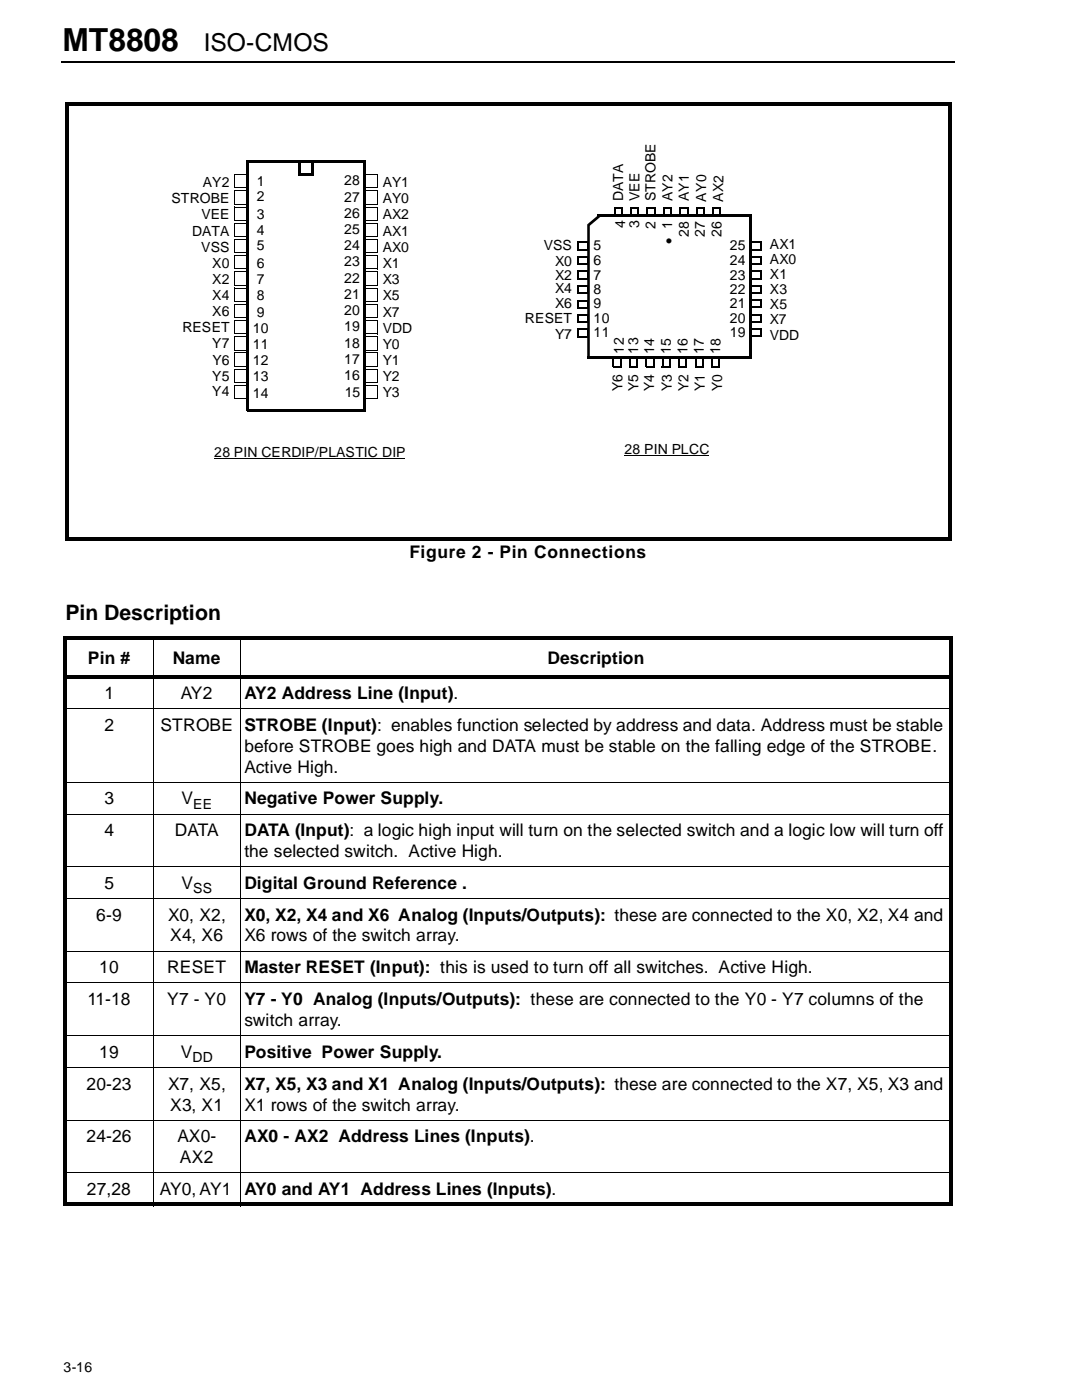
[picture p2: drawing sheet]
<svg xmlns="http://www.w3.org/2000/svg" width="216mm" height="279mm" viewBox="0 0 216 279" stroke-linecap="round" stroke-linejoin="round" font-family="sans-serif">
<path d="M12.3 12.1h.1v.3h-.1z" fill="#000"/>
<path d="M12.4 12.3h178.1" fill="none" stroke="#000" stroke-width=".34"/>
<path d="M12.7 272h12.9v3h-12.9z" fill-rule="evenodd" fill="#fff"/>
<path d="M12.7 127.7h.7v112.3h-.7zM12.7 127h177.5v.7h-177.5zM12.7 134.7h177.5v.7h-177.5zM189.5 127.7h.7v112.3h-.7zM12.7 240h177.5v.7h-177.5z" fill="#000"/>
<g fill="none" stroke="#000" stroke-width=".2">
<path d="M30.6 126.9v113.9M48 126.9v113.9M12.7 141.4h177.5M12.7 156.1h177.5M12.7 162.5h177.5M12.7 173h177.5M12.7 179.3h177.5M12.7 189.8h177.5M12.7 196.2h177.5M12.7 206.7h177.5M12.7 213h177.5M12.7 223.5h177.5"/>
<path d="M12.7 234h177.5"/>
</g>
<path d="M72.7 34.9h2.6v2.4h-2.6z" fill-rule="evenodd" fill="#fff"/>
<path d="M72.6 37.4h2.8M72.7 34.8v2.6M72.7 34.9h2.7M75.4 34.9v2.6" fill="none" stroke="#000" stroke-width=".2"/>
<path d="M72.7 38.1h2.6v2.5h-2.6z" fill-rule="evenodd" fill="#fff"/>
<path d="M72.7 38v2.7M72.7 38.1h2.7M75.4 38.1v2.7M72.6 40.7h2.8" fill="none" stroke="#000" stroke-width=".2"/>
<path d="M72.7 41.3h2.6v2.6h-2.6z" fill-rule="evenodd" fill="#fff"/>
<path d="M72.6 43.9h2.8M72.7 41.2v2.7M72.7 41.3h2.7M75.4 41.3v2.7" fill="none" stroke="#000" stroke-width=".2"/>
<path d="M72.7 44.5h2.6v2.6h-2.6z" fill-rule="evenodd" fill="#fff"/>
<path d="M72.6 47.2h2.8M72.7 44.4v2.8M72.7 44.5h2.7M75.4 44.5v2.7" fill="none" stroke="#000" stroke-width=".2"/>
<path d="M72.7 47.8h2.6v2.5h-2.6z" fill-rule="evenodd" fill="#fff"/>
<path d="M72.6 50.4h2.8M72.7 47.8v2.6M72.7 47.8h2.7M75.4 47.8v2.7" fill="none" stroke="#000" stroke-width=".2"/>
<path d="M72.7 51.1h2.6v2.5h-2.6z" fill-rule="evenodd" fill="#fff"/>
<path d="M72.6 53.7h2.8M72.7 51v2.7M72.7 51.1h2.7M75.4 51.1v2.7" fill="none" stroke="#000" stroke-width=".2"/>
<path d="M72.7 54.3h2.6v2.5h-2.6z" fill-rule="evenodd" fill="#fff"/>
<path d="M72.6 56.9h2.8M72.7 54.2v2.7M72.7 54.3h2.7M75.4 54.3v2.7" fill="none" stroke="#000" stroke-width=".2"/>
<path d="M72.7 57.5h2.6v2.5h-2.6z" fill-rule="evenodd" fill="#fff"/>
<path d="M72.7 57.4v2.7M72.7 57.5h2.7M75.4 57.5v2.7M72.6 60.1h2.8" fill="none" stroke="#000" stroke-width=".2"/>
<path d="M72.7 60.8h2.6v2.4h-2.6z" fill-rule="evenodd" fill="#fff"/>
<path d="M72.6 63.3h2.8M72.7 60.7v2.6M72.7 60.8h2.7M75.4 60.8v2.6" fill="none" stroke="#000" stroke-width=".2"/>
<path d="M72.7 64h2.6v2.5h-2.6z" fill-rule="evenodd" fill="#fff"/>
<path d="M72.6 66.6h2.8M72.7 63.9v2.7M72.7 64h2.7M75.4 64v2.7" fill="none" stroke="#000" stroke-width=".2"/>
<path d="M72.7 67.2h2.6v2.6h-2.6z" fill-rule="evenodd" fill="#fff"/>
<path d="M72.6 69.8h2.8M72.7 67.1v2.7M72.7 67.2h2.7M75.4 67.2v2.7" fill="none" stroke="#000" stroke-width=".2"/>
<path d="M72.7 70.4h2.6v2.6h-2.6z" fill-rule="evenodd" fill="#fff"/>
<path d="M72.6 73.1h2.8M72.7 70.4v2.7M72.7 70.4h2.7M75.4 70.4v2.8" fill="none" stroke="#000" stroke-width=".2"/>
<path d="M72.7 73.7h2.6v2.5h-2.6z" fill-rule="evenodd" fill="#fff"/>
<path d="M72.6 76.3h2.8M72.7 73.7v2.6M72.7 73.7h2.7M75.4 73.7v2.7" fill="none" stroke="#000" stroke-width=".2"/>
<path d="M72.7 77h2.6v2.5h-2.6z" fill-rule="evenodd" fill="#fff"/>
<path d="M72.6 79.6h2.8M72.7 76.9v2.7M72.7 77h2.7M75.4 77v2.7" fill="none" stroke="#000" stroke-width=".2"/>
<path d="M46.8 34.9h2.6v2.4h-2.6z" fill-rule="evenodd" fill="#fff"/>
<path d="M46.7 37.4h2.7M46.8 34.8v2.6M46.8 34.9h2.7M49.4 34.9v2.6" fill="none" stroke="#000" stroke-width=".2"/>
<path d="M46.8 38.1h2.6v2.5h-2.6z" fill-rule="evenodd" fill="#fff"/>
<path d="M46.8 38v2.7M46.8 38.1h2.7M49.4 38.1v2.7M46.7 40.7h2.7" fill="none" stroke="#000" stroke-width=".2"/>
<path d="M46.8 41.3h2.6v2.6h-2.6z" fill-rule="evenodd" fill="#fff"/>
<path d="M46.7 43.9h2.7M46.8 41.2v2.7M46.8 41.3h2.7M49.4 41.3v2.7" fill="none" stroke="#000" stroke-width=".2"/>
<path d="M46.8 44.5h2.6v2.6h-2.6z" fill-rule="evenodd" fill="#fff"/>
<path d="M46.7 47.2h2.7M46.8 44.4v2.8M46.8 44.5h2.7M49.4 44.5v2.7" fill="none" stroke="#000" stroke-width=".2"/>
<path d="M46.8 47.8h2.6v2.5h-2.6z" fill-rule="evenodd" fill="#fff"/>
<path d="M46.7 50.4h2.7M46.8 47.8v2.6M46.8 47.8h2.7M49.4 47.8v2.7" fill="none" stroke="#000" stroke-width=".2"/>
<path d="M46.8 51.1h2.6v2.5h-2.6z" fill-rule="evenodd" fill="#fff"/>
<path d="M46.7 53.7h2.7M46.8 51.1h2.7M46.8 51v2.7M49.4 51.1v2.7" fill="none" stroke="#000" stroke-width=".2"/>
<path d="M46.8 54.3h2.6v2.5h-2.6z" fill-rule="evenodd" fill="#fff"/>
<path d="M46.7 56.9h2.7M46.8 54.3h2.7M46.8 54.2v2.7M49.4 54.3v2.7" fill="none" stroke="#000" stroke-width=".2"/>
<path d="M46.8 57.5h2.6v2.5h-2.6z" fill-rule="evenodd" fill="#fff"/>
<path d="M46.8 57.5h2.7M46.8 57.4v2.7M49.4 57.5v2.7M46.7 60.1h2.7" fill="none" stroke="#000" stroke-width=".2"/>
<path d="M46.8 60.8h2.6v2.4h-2.6z" fill-rule="evenodd" fill="#fff"/>
<path d="M46.7 63.3h2.7M46.8 60.7v2.6M46.8 60.8h2.7M49.4 60.8v2.6" fill="none" stroke="#000" stroke-width=".2"/>
<path d="M46.8 64h2.6v2.5h-2.6z" fill-rule="evenodd" fill="#fff"/>
<path d="M46.7 66.6h2.7M46.8 64h2.7M46.8 63.9v2.7M49.4 64v2.7" fill="none" stroke="#000" stroke-width=".2"/>
<path d="M46.8 67.2h2.6v2.6h-2.6z" fill-rule="evenodd" fill="#fff"/>
<path d="M46.7 69.8h2.7M46.8 67.2h2.7M46.8 67.1v2.7M49.4 67.2v2.7" fill="none" stroke="#000" stroke-width=".2"/>
<path d="M46.8 70.4h2.6v2.6h-2.6z" fill-rule="evenodd" fill="#fff"/>
<path d="M46.7 73.1h2.7M46.8 70.4h2.7M46.8 70.4v2.7M49.4 70.4v2.8" fill="none" stroke="#000" stroke-width=".2"/>
<path d="M46.8 73.7h2.6v2.5h-2.6z" fill-rule="evenodd" fill="#fff"/>
<path d="M46.7 76.3h2.7M46.8 73.7v2.6M46.8 73.7h2.7M49.4 73.7v2.7" fill="none" stroke="#000" stroke-width=".2"/>
<path d="M46.8 77h2.6v2.5h-2.6z" fill-rule="evenodd" fill="#fff"/>
<path d="M46.7 79.6h2.7M46.8 77h2.7M46.8 76.9v2.7M49.4 77v2.7" fill="none" stroke="#000" stroke-width=".2"/>
<path d="M49.4 32.3h23.2v49.6h-23.2z" fill-rule="evenodd" fill="#fff"/>
<g fill="#000">
<path d="M13 20.5h.7v87.1h-.7zM13.4 20.5h176.4v.7h-176.4zM49.2 32h.5v50h-.5zM49.4 32h23.6v.5h-23.6zM59.5 34.6h2.9v.5h-2.9zM59.5 32h.5v2.9h-.5zM59.8 32h2.9v.5h-2.9zM62.1 32.3h.6v2.8h-.6zM72.5 32.3h.5v49.9h-.5zM189.1 20.8h.7v87.1h-.7zM115.1 48.3h.3v1.5h-.3zM115.1 51.1h.3v1.6h-.3z"/>
<path d="M115.1 54h.3v1.5h-.3zM115.1 56.9h.3v1.6h-.3zM115.1 59.9h.3v1.5h-.3zM117.3 44.7l2.1-1.8 .3 .4-2.1 1.8zM117.3 48.3h.2v1.7h-.2zM117.3 51.2h.2v1.6h-.2zM117.3 54.1h.2v1.6h-.2zM117.3 57h.2v1.7h-.2zM117.3 59.9h.2v1.7h-.2zM119.3 42.8h.2v.5h-.2zM119.4 42.9l.1-.1 .4 .4-.2 .1zM119.5 42.8h30.4v.5h-30.4z"/>
<path d="M122.5 43h1.5v.3h-1.5zM122.5 41.3h.3v1.8h-.3zM122.6 41.3h1.6v.3h-1.6zM124 41.4h.2v1.9h-.2zM125.7 43h1.6v.3h-1.6zM125.7 41.3h.3v1.8h-.3zM125.8 41.3h1.7v.3h-1.7zM127.3 41.4h.2v1.9h-.2zM129 43h1.6v.3h-1.6zM129 41.3h.3v1.8h-.3zM129.1 41.3h1.6v.3h-1.6zM130.5 41.4h.2v1.9h-.2z"/>
<path d="M132.3 43h1.6v.3h-1.6zM132.3 41.3h.3v1.8h-.3zM132.4 41.3h1.6v.3h-1.6zM133.8 41.4h.2v1.9h-.2zM135.6 43h1.6v.3h-1.6zM135.6 41.3h.3v1.8h-.3zM135.7 41.3h1.6v.3h-1.6zM137.1 41.4h.2v1.9h-.2zM138.9 43h1.6v.3h-1.6zM138.9 41.3h.3v1.8h-.3zM139 41.3h1.6v.3h-1.6zM140.4 41.4h.2v1.9h-.2z"/>
<path d="M142.2 43h1.5v.3h-1.5zM142.2 41.3h.2v1.8h-.2zM142.2 41.3h1.6v.3h-1.6zM143.6 41.4h.2v1.9h-.2zM149.4 43.1h.5v28.5h-.5zM149.7 48.3h.2v1.5h-.2zM149.7 51.1h.2v1.6h-.2zM149.7 54h.2v1.5h-.2zM149.7 56.9h.2v1.5h-.2zM149.7 59.8h.2v1.5h-.2zM151.8 48.3h.3v1.7h-.3zM151.8 51.2h.3v1.6h-.3z"/>
<path d="M151.8 54.1h.3v1.6h-.3zM151.8 57h.3v1.6h-.3zM151.8 59.9h.3v1.6h-.3zM115.1 62.7h.3v1.6h-.3zM115.1 65.6h.3v1.5h-.3zM117.2 71.1h32.5v.5h-32.5zM117.3 44.7l.4 .2v26.5h-.5zM117.3 62.8h.2v1.6h-.2zM117.3 65.7h.2v1.6h-.2zM122.3 73.1h1.5v.2h-1.5zM122.3 71.4h.2v1.8h-.2zM122.3 71.4h1.7v.2h-1.7z"/>
<path d="M123.7 71.5h.3v1.8h-.3zM125.6 73.1h1.5v.2h-1.5zM125.6 71.4h.2v1.8h-.2zM125.6 71.4h1.7v.2h-1.7zM127 71.5h.3v1.8h-.3zM128.9 73.1h1.5v.2h-1.5zM128.9 71.4h.2v1.8h-.2zM128.9 71.4h1.7v.2h-1.7zM130.3 71.5h.3v1.8h-.3zM132.1 73.1h1.6v.2h-1.6zM132.1 71.4h.2v1.8h-.2zM132.2 71.4h1.7v.2h-1.7z"/>
<path d="M133.6 71.5h.3v1.8h-.3zM135.4 73.1h1.5v.2h-1.5zM135.4 71.4h.2v1.8h-.2zM135.5 71.4h1.6v.2h-1.6zM136.8 71.5h.3v1.8h-.3zM138.7 73.1h1.5v.2h-1.5zM138.7 71.4h.2v1.8h-.2zM138.8 71.4h1.6v.2h-1.6zM140.1 71.5h.3v1.8h-.3zM142 73.1h1.5v.2h-1.5zM142 71.4h.2v1.8h-.2zM142.1 71.4h1.6v.2h-1.6z"/>
<path d="M143.4 71.5h.3v1.8h-.3zM149.7 62.7h.2v1.5h-.2zM149.7 65.5h.2v1.6h-.2zM151.8 62.7h.3v1.6h-.3zM151.8 65.6h.3v1.6h-.3zM49.2 81.7h23.5v.5h-23.5zM13 107.3h176.5v.6h-176.5z"/>
</g>
<path d="M42.8 91.4h38M124.6 90.9h16.9" fill="none" stroke="#000" stroke-width=".2"/>
<g fill="none" stroke="#000" stroke-width=".25">
<path d="M115.1 49.8h2.2M115.1 52.7h2.2M115.1 55.6h2.2M115.1 58.5h2.2M115.2 48.4h2.3M115.2 51.3h2.3M115.2 54.1h2.3M115.2 57h2.3M115.2 60h2.3M149.7 49.8h2.2M149.7 52.7h2.2M149.7 55.6h2.2"/>
<path d="M149.7 58.5h2.2M149.8 48.4h2.3M149.8 51.3h2.3M149.8 54.1h2.3M149.8 57h2.3M149.8 59.9h2.3M115.1 61.4h2.2M115.1 64.3h2.2M115.1 67.2h2.2M115.2 62.9h2.3M115.2 65.7h2.3M149.7 61.3h2.2"/>
<path d="M149.7 64.2h2.2M149.7 67.1h2.2M149.8 62.8h2.3M149.8 65.7h2.3"/>
</g>
<text font-size="6.3" x="12.4" y="10.2">MT8808</text>
<text font-size="4.9" x="40.6" y="10.2">ISO-CMOS</text>
<text font-size="4.2" x="13" y="123.8">Pin Description</text>
<g font-size="3.5">
<text x="81.7" y="111.3">Figure 2 - Pin Connections</text>
<text x="17.5" y="132.4">Pin #</text>
<text x="34.5" y="132.4">Name</text>
<text x="109.2" y="132.4">Description</text>
<text x="20.8" y="139.5">1</text>
<text x="36.1" y="139.5">AY2</text>
<text x="48.8" y="139.5">AY2 Address Line (Input).</text>
<text x="20.8" y="145.9">2</text>
<text x="32" y="145.9">STROBE</text>
<text x="48.8" y="145.9">STROBE (Input): enables function selected by address and data. Address must be stable</text>
<text x="48.8" y="150">before STROBE goes high and DATA must be stable on the falling edge of the STROBE.</text>
<text x="48.8" y="154.2">Active High.</text>
<text x="20.8" y="160.5">3</text>
<text x="36.2" y="160.5">V</text>
<text x="48.8" y="160.5">Negative Power Supply.</text>
<text x="20.8" y="166.9">4</text>
<text x="34.9" y="166.9">DATA</text>
<text x="48.8" y="166.9">DATA (Input): a logic high input will turn on the selected switch and a logic low will turn off</text>
<text x="48.8" y="171">the selected switch. Active High.</text>
<text x="20.8" y="177.4">5</text>
<text x="36.2" y="177.4">V</text>
<text x="48.8" y="177.4">Digital Ground Reference .</text>
<text x="19.2" y="183.7">6-9</text>
<text x="33.5" y="183.7">X0, X2,</text>
<text x="48.8" y="183.7">X0, X2, X4 and X6 Analog (Inputs/Outputs): these are connected to the X0, X2, X4 and</text>
<text x="34" y="187.9">X4, X6</text>
<text x="48.8" y="187.9">X6 rows of the switch array.</text>
<text x="19.8" y="194.2">10</text>
<text x="33.4" y="194.2">RESET</text>
<text x="48.8" y="194.2">Master RESET (Input): this is used to turn off all switches. Active High.</text>
<text x="17.4" y="200.6">11-18</text>
<text x="33.4" y="200.6">Y7 - Y0</text>
<text x="48.8" y="200.6">Y7 - Y0 Analog (Inputs/Outputs): these are connected to the Y0 - Y7 columns of the</text>
<text x="48.8" y="204.8">switch array.</text>
<text x="19.8" y="211.2">19</text>
<text x="36.1" y="211.2">V</text>
<text x="48.8" y="211.2">Positive Power Supply.</text>
<text x="17.3" y="217.5">20-23</text>
<text x="33.5" y="217.5">X7, X5,</text>
<text x="34" y="221.7">X3, X1</text>
<text x="48.8" y="217.5">X7, X5, X3 and X1 Analog (Inputs/Outputs): these are connected to the X7, X5, X3 and</text>
<text x="48.8" y="221.7">X1 rows of the switch array.</text>
<text x="17.3" y="228">24-26</text>
<text x="35.4" y="228">AX0-</text>
<text x="35.9" y="232.2">AX2</text>
<text x="48.8" y="228">AX0 - AX2 Address Lines (Inputs).</text>
<text x="17.4" y="238.5">27,28</text>
<text x="31.9" y="238.5">AY0, AY1</text>
<text x="48.8" y="238.5">AY0 and AY1 Address Lines (Inputs).</text>
</g>
<g font-size="2.8">
<text x="34.2" y="40.6">STROBE</text>
<text x="40.5" y="37.3">AY2</text>
<text x="51.2" y="37.1">1</text>
<text x="51.2" y="40.1">2</text>
<text x="68.7" y="36.9">28</text>
<text x="68.7" y="40.2">27</text>
<text x="76.4" y="37.4">AY1</text>
<text x="76.4" y="40.6">AY0</text>
<text x="124.4" y="40.1" transform="rotate(-90 124.4 40.1)">DATA</text>
<text x="127.6" y="40.1" transform="rotate(-90 127.6 40.1)">VEE</text>
<text x="130.8" y="40.1" transform="rotate(-90 130.8 40.1)">STROBE</text>
<text x="134.2" y="40.1" transform="rotate(-90 134.2 40.1)">AY2</text>
<text x="137.4" y="40.1" transform="rotate(-90 137.4 40.1)">AY1</text>
<text x="140.9" y="40.2" transform="rotate(-90 140.9 40.2)">AY0</text>
<text x="144.3" y="40.2" transform="rotate(-90 144.3 40.2)">AX2</text>
<text x="38.4" y="47">DATA</text>
<text x="40.2" y="43.8">VEE</text>
<text x="51.2" y="43.7">3</text>
<text x="51.2" y="47">4</text>
<text x="68.7" y="43.4">26</text>
<text x="68.7" y="46.7">25</text>
<text x="76.4" y="43.8">AX2</text>
<text x="76.4" y="47">AX1</text>
<text x="124.7" y="45.6" transform="rotate(-90 124.7 45.6)">4</text>
<text x="127.5" y="45.6" transform="rotate(-90 127.5 45.6)">3</text>
<text x="130.8" y="45.7" transform="rotate(-90 130.8 45.7)">2</text>
<text x="134.1" y="45.7" transform="rotate(-90 134.1 45.7)">1</text>
<text x="137.4" y="47.3" transform="rotate(-90 137.4 47.3)">28</text>
<text x="140.6" y="47.3" transform="rotate(-90 140.6 47.3)">27</text>
<text x="143.9" y="47.4" transform="rotate(-90 143.9 47.4)">26</text>
<text x="40.1" y="50.2">VSS</text>
<text x="42.3" y="53.4">X0</text>
<text x="51.2" y="49.9">5</text>
<text x="51.2" y="53.5">6</text>
<text x="68.7" y="50">24</text>
<text x="68.7" y="53.2">23</text>
<text x="76.4" y="50.2">AX0</text>
<text x="76.4" y="53.5">X1</text>
<text x="108.5" y="49.9">VSS</text>
<text x="110.7" y="53">X0</text>
<text x="118.4" y="50">5</text>
<text x="118.4" y="52.8">6</text>
<text x="132.8" y="48.9">•</text>
<text x="145.6" y="50">25</text>
<text x="145.6" y="52.8">24</text>
<text x="153.6" y="49.8">AX1</text>
<text x="153.6" y="52.7">AX0</text>
<text x="42.3" y="56.7">X2</text>
<text x="42.3" y="59.9">X4</text>
<text x="51.2" y="56.7">7</text>
<text x="51.2" y="59.9">8</text>
<text x="68.7" y="56.4">22</text>
<text x="68.7" y="59.7">21</text>
<text x="76.4" y="56.7">X3</text>
<text x="76.4" y="59.9">X5</text>
<text x="110.7" y="55.8">X2</text>
<text x="110.7" y="58.5">X4</text>
<text x="118.4" y="55.8">7</text>
<text x="118.4" y="58.7">8</text>
<text x="145.6" y="55.8">23</text>
<text x="145.6" y="58.7">22</text>
<text x="153.6" y="55.7">X1</text>
<text x="153.6" y="58.7">X3</text>
<text x="42.3" y="63.1">X6</text>
<text x="51.2" y="63.2">9</text>
<text x="68.7" y="62.9">20</text>
<text x="76.4" y="63.2">X7</text>
<text x="104.7" y="64.5">RESET</text>
<text x="110.7" y="61.5">X6</text>
<text x="118.4" y="61.6">9</text>
<text x="118.4" y="64.4">10</text>
<text x="145.6" y="61.6">21</text>
<text x="145.6" y="64.4">20</text>
<text x="153.6" y="61.6">X5</text>
<text x="153.6" y="64.6">X7</text>
<text x="36.4" y="66.3">RESET</text>
<text x="42.3" y="69.5">Y7</text>
<text x="50.5" y="66.5">10</text>
<text x="50.5" y="69.6">11</text>
<text x="68.7" y="69.4">18</text>
<text x="68.7" y="66.1">19</text>
<text x="76.4" y="66.4">VDD</text>
<text x="76.4" y="69.6">Y0</text>
<text x="110.7" y="67.7">Y7</text>
<text x="118.4" y="67.3">11</text>
<text x="124.5" y="70.5" transform="rotate(-90 124.5 70.5)">12</text>
<text x="127.3" y="70.5" transform="rotate(-90 127.3 70.5)">13</text>
<text x="130.6" y="70.5" transform="rotate(-90 130.6 70.5)">14</text>
<text x="133.9" y="70.6" transform="rotate(-90 133.9 70.6)">15</text>
<text x="137.2" y="70.6" transform="rotate(-90 137.2 70.6)">16</text>
<text x="140.5" y="70.6" transform="rotate(-90 140.5 70.6)">17</text>
<text x="143.7" y="70.7" transform="rotate(-90 143.7 70.7)">18</text>
<text x="145.6" y="67.3">19</text>
<text x="153.6" y="67.8">VDD</text>
<text x="42.3" y="76">Y5</text>
<text x="42.4" y="72.8">Y6</text>
<text x="50.5" y="72.9">12</text>
<text x="50.5" y="76.1">13</text>
<text x="68.7" y="75.9">16</text>
<text x="68.7" y="72.6">17</text>
<text x="76.4" y="72.9">Y1</text>
<text x="76.4" y="76.1">Y2</text>
<text x="42.3" y="79.1">Y4</text>
<text x="50.5" y="79.3">14</text>
<text x="68.8" y="79.2">15</text>
<text x="76.4" y="79.3">Y3</text>
<text x="124.2" y="78" transform="rotate(-91 124.2 78)">Y6</text>
<text x="127.4" y="78" transform="rotate(-91 127.4 78)">Y5</text>
<text x="130.6" y="78.1" transform="rotate(-91 130.6 78.1)">Y4</text>
<text x="134" y="78.1" transform="rotate(-91 134 78.1)">Y3</text>
<text x="137.4" y="78" transform="rotate(-91 137.4 78)">Y2</text>
<text x="140.6" y="78" transform="rotate(-90 140.6 78)">Y1</text>
<text x="144.1" y="78" transform="rotate(-91 144.1 78)">Y0</text>
<text x="42.8" y="91.2">28 PIN CERDIP/PLASTIC DIP</text>
<text x="124.6" y="90.6">28 PIN PLCC</text>
<text x="38.5" y="161.5">EE</text>
<text x="38.5" y="178.3">SS</text>
<text x="38.4" y="212">DD</text>
<text x="12.7" y="273.9">3-16</text>
</g>
</svg>
